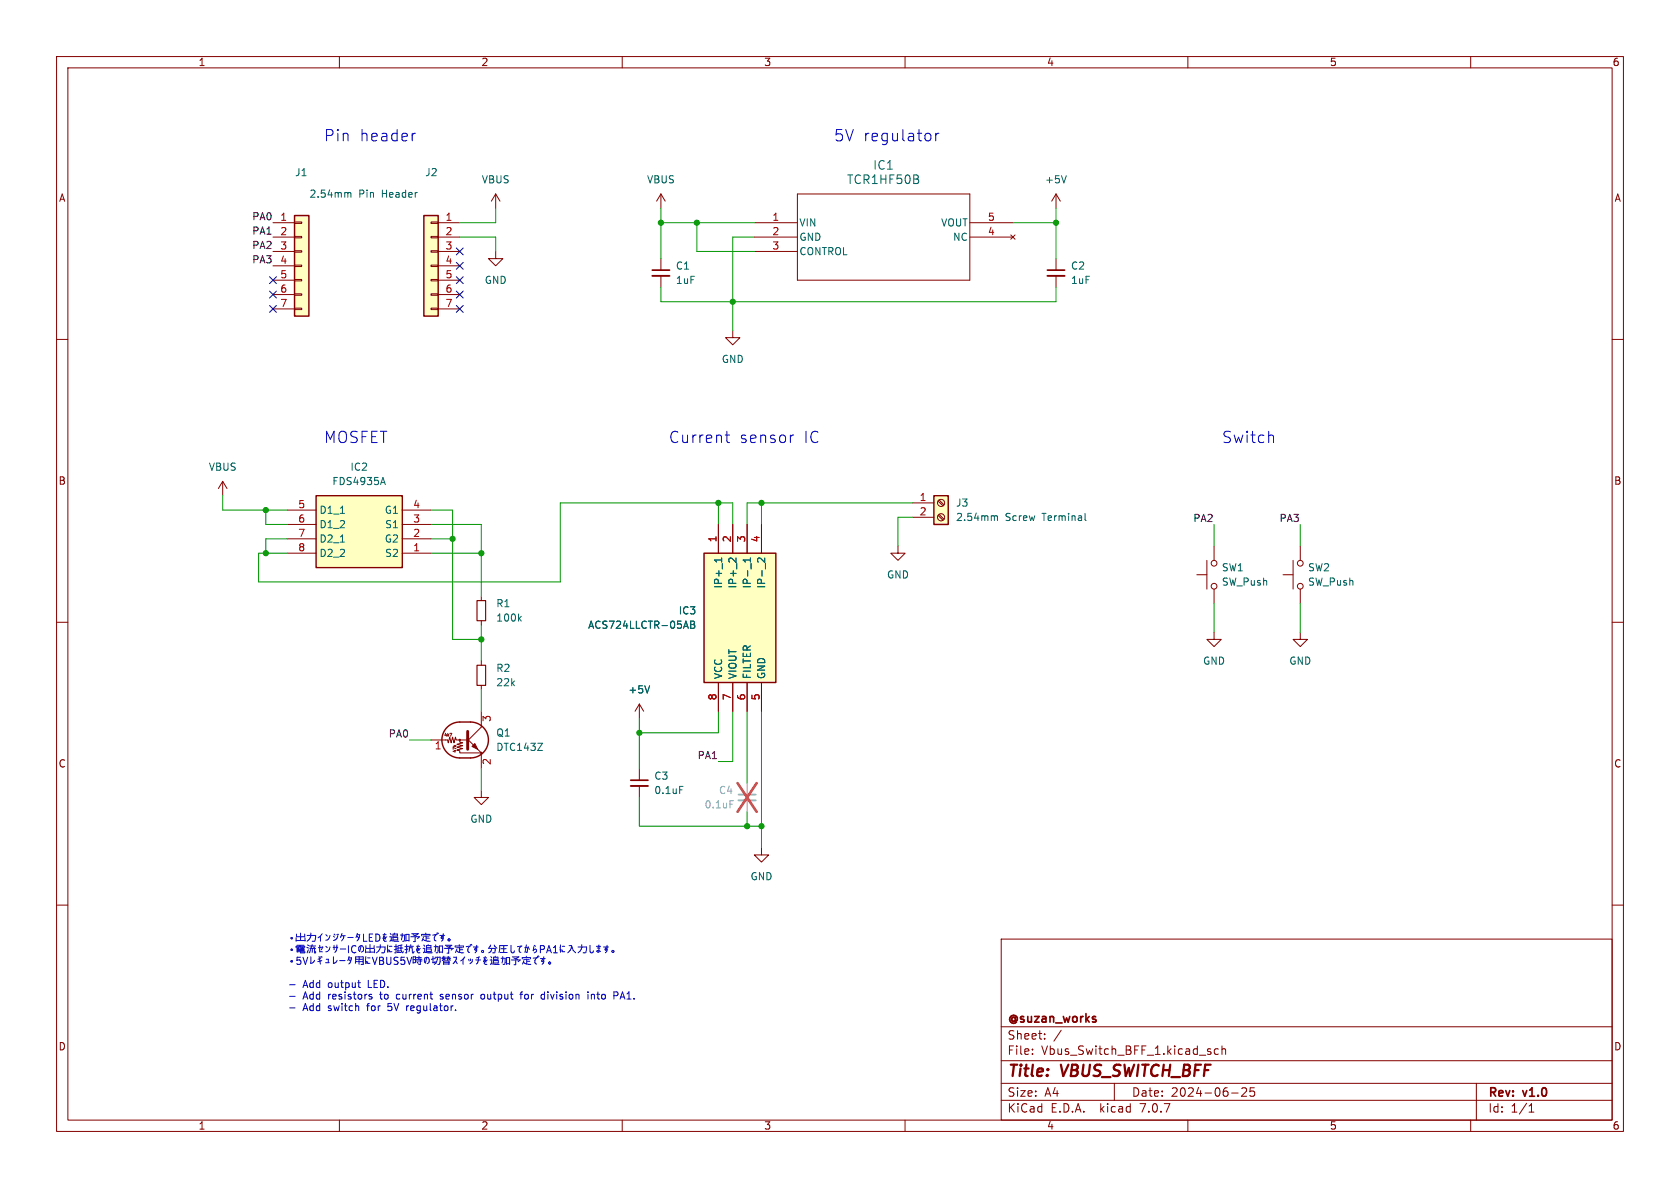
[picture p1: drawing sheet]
<svg xmlns="http://www.w3.org/2000/svg" width="297mm" height="210mm" viewBox="0 0 297 210" stroke-linecap="round" stroke-linejoin="round" font-family="sans-serif">
<g fill="none" stroke="#840000" stroke-width=".18">
<path d="M10 10h277v190h-277zM12 12h273v186h-273zM60 10v2M110 10v2M160 10v2M210 10v2M260 10v2M48.3 39.4h3.8M52.1 39.2h1.2v.3h-1.2zM76.2 39.2h1.3v.3h-1.3zM77.5 39.4h3.8M87.6 34.3l-.7 1.3"/>
<path d="M87.6 34.3v2.5M87.6 34.3l.8 1.3M116.8 34.3v2.5M116.8 34.3l-.7 1.3M116.8 34.3l.8 1.3M133.3 39.4h7.7M141 34.3h30.4v15.2h-30.4zM171.4 39.4h7.7M186.7 34.3l-.8 1.3M186.7 34.3v2.5M186.7 34.3l.8 1.3M10 60h2"/>
<path d="M48.3 41.9h3.8M48.3 44.5h3.8M48.3 47h3.8M48.3 49.5h3.8M48.3 52.1h3.8M48.3 54.6h3.8M52.1 54.5h1.2v.2h-1.2zM52.1 51.9h1.2v.3h-1.2zM52.1 49.4h1.2v.3h-1.2zM52.1 46.9h1.2v.2h-1.2zM52.1 44.3h1.2v.3h-1.2zM52.1 41.8h1.2v.2h-1.2z"/>
<path d="M76.2 54.5h1.3v.2h-1.3zM76.2 51.9h1.3v.3h-1.3zM76.2 49.4h1.3v.3h-1.3zM76.2 46.9h1.3v.2h-1.3zM76.2 44.3h1.3v.3h-1.3zM76.2 41.8h1.3v.2h-1.3zM77.5 41.9h3.8M77.5 44.5h3.8M77.5 47h3.8M77.5 49.5h3.8M77.5 52.1h3.8M77.5 54.6h3.8"/>
<path d="M87.6 44.5v1.2h1.3l-1.3 1.3-1.2-1.3h1.2M116.8 45.7v2.1M116.8 48.8v2M129.5 58.4v1.3h1.3l-1.3 1.3-1.2-1.3h1.2M133.3 41.9h7.7M133.3 44.5h7.7M171.4 41.9h7.7M178.7 41.5l.8 .8M179.5 41.5l-.8 .8M186.7 45.7v2.1M186.7 48.8v2M285 60h2"/>
<path d="M39.4 85.1l-.8 1.3M39.4 85.1v2.5M39.4 85.1l.7 1.3M50.8 97.8h5.1M50.8 95.3h5.1M50.8 92.7h5.1M50.8 90.2h5.1M71.1 97.8h5.1M71.1 95.3h5.1M71.1 92.7h5.1M71.1 90.2h5.1M127 92.7v5.1"/>
<path d="M129.5 92.7v5.1M132.1 92.7v5.1M134.6 92.7v5.1M158.7 96.5v1.3h1.3l-1.3 1.3-1.2-1.3h1.2M161.3 88.9h3.8M161.3 91.4h3.8M165.8 91.1l.9 .8M165.8 88.6l.9 .8M166 90.9l.9 .9M166 88.4l.9 .8M213.4 99.1v5M214.6 96.5v2.6"/>
<path d="M228.6 99.1v5M229.9 96.5v2.6M10 110h2M85.1 105.4v.8M85.1 109.7v.8M85.1 116.8v.8M211.6 101.6h1.8M214.6 111.8v1.2h1.3l-1.3 1.3-1.2-1.3h1.2M214.6 104.1v2.6M226.8 101.6h1.8M229.9 111.8v1.2h1.2l-1.2 1.3-1.3-1.3h1.3M229.9 104.1v2.6"/>
<path d="M285 110h2M76.2 130.8h2.9l.1 .5 .3-1 .3 1 .2-1 .3 1 .2-1 .1 .5h1.9M78.8 129.6l-.1 .4M79.2 129.6v.5M79.5 129.6h.4l-.3 .5M80.1 132.8l.3 .1M80.1 131.9h.5M80.3 131.7l.2 .2M80.6 132.3l-.5-.2v.4M80.6 131.7l-.2 .2M82.5 130.6l2.6 2.5h-3.8v-.4l-.5-.1 1-.3-1-.2 1-.3-1-.2 1-.3-.5-.1v-.4M85.1 139.7v1.3h1.3l-1.3 1.2-1.3-1.2h1.3"/>
<path d="M85.1 125.7v2.8l-2.6 2.6M85.1 121.2v.7M85.1 133.4v2.5M113 124.5v2.5M113 135.9v2M113 138.9v2.1M113 124.5l-.7 1.2M113 124.5l.8 1.2M127 120.7v5M129.5 120.7v5M132.1 120.7v5M134.6 120.7v5"/>
<path d="M10 160h2M134.6 149.9v1.2h1.3l-1.3 1.3-1.3-1.3h1.3M285 160h2M177 166h108v32h-108zM60 198v2M110 198v2M160 198v2M177 194.5h108M177 191.5h108M177 187.5h108M177 181.5h108M182.5 186.3v.1"/>
<path d="M182.5 185.5v.1M184.7 183.6v.1M184.7 182.8v.1M187.6 182.1l-1.3 2M197 191.5v3M210 198v2M214 186v.3M215.4 185.5l-.4-.1-.3 .3v.4l.1 .2h.6M216 185.5l.2-.1 .4 .1 .1 .9M216 184.9v1.5M217.7 193.2h1.2M219.5 192.4l.6-.1 .2 .1 .1 .3-.9 1.1h.9"/>
<path d="M221.7 192.3h-.7v.7l.2-.1h.5l.1 .3-.1 .5-.2 .1-.5-.1M260 198v2M261 191.5v6.5M270.3 196.6h.9M270.3 195.5l.4-.4v1.5"/>
<circle cx="166.4" cy="88.9" r=".63"/>
<circle cx="166.4" cy="91.4" r=".63"/>
<circle cx="214.6" cy="99.6" r=".51"/>
<circle cx="229.9" cy="99.6" r=".51"/>
<circle cx="214.6" cy="103.6" r=".51"/>
<circle cx="229.9" cy="103.6" r=".51"/>
<circle cx="81.3" cy="130.8" r=".13"/>
<circle cx="85.1" cy="133.1" r=".13"/>
</g>
<g fill="#ffffc2" stroke="#ffffc2" stroke-width=".18">
<path d="M74.9 38.1h2.6v17.8h-2.6z"/>
<path d="M52.1 38.1h2.5v17.8h-2.5z"/>
<path d="M55.9 87.6h15.2v12.7h-15.2z"/>
<path d="M124.5 97.8h12.7v22.9h-12.7z"/>
<path d="M165.1 87.6h2.5v5.1h-2.5z"/>
</g>
<path d="M52.1 38.1h2.5v17.8h-2.5zM74.9 38.1h2.6v17.8h-2.6zM55.9 87.6h15.2v12.7h-15.2zM124.5 97.8h12.7v22.9h-12.7zM165.1 87.6h2.5v5.1h-2.5zM79.1 128.6a3.2 3.2 0 0 1 2.2-1h1.9a3.2 3.2 0 0 1 3.1 3.2 3.2 3.2 0 0 1-3.1 3.2h-1.9a3.2 3.2 0 0 1-2.9-2 3.2 3.2 0 0 1 .7-3.4z" fill="none" stroke="#840000" stroke-width=".25"/>
<path d="M82.7 129.3v3.2z" fill="#840000" stroke="#840000" stroke-width=".51"/>
<path d="M83.4 132l.5-.6 .6 1.1z" fill="#840000" stroke="#840000" stroke-width=".18"/>
<g fill="none" stroke="#006464" stroke-width=".18">
<path d="M61.5 34.2l.2-.2 .3 .1v.8M188.5 31.1l-.4 1.2M60.2 90.7h.7M60.2 95.8h.7M67.4 85.3h.6M67.7 84.4l.4 1.3M127.6 98.6v.8M127.6 99h-1.3l.3 .2M130.1 98.6v.8l-.9-.8-.3 .2-.1 .4M132.7 99h-1.3l.4 .4M132.7 98.6v.8M132.8 99.6v1"/>
<path d="M135.2 98.6v.8l-.9-.8-.4 .3 .2 .5M175.8 91.4l.2-.2h.3v.8M191.8 90.7v1.1l.2 .2M91.8 109.3l.4 .5M92.2 109l-.5 .4M121 110.7h.6M121.3 109.8l.4 1.3M122.1 109.8h.4l.3 .2-.3 .4 .3 .1v.3l-.2 .3h-.5zM122.1 110.4h.4M95.1 131.4h.8l-.8 1.3h.8M114.8 121.2l-.4 1.3M120.2 139h.6"/>
</g>
<path d="M84.3 117.6h1.6v3.6h-1.6zM84.3 106.2h1.6v3.5h-1.6z" fill="none" stroke="#840000" stroke-width=".2"/>
<path d="M115.3 48.8h3.1M185.2 48.8h3M111.5 138.9h3.1" fill="none" stroke="#840000" stroke-width=".33"/>
<path d="M115.3 47.8h3.1M185.2 47.8h3M111.5 137.9h3.1" fill="none" stroke="#840000" stroke-width=".3"/>
<path d="M130.6 141.5h3" fill="none" stroke="#a1a1a1" stroke-width=".33"/>
<path d="M130.6 140.5h3" fill="none" stroke="#a1a1a1" stroke-width=".3"/>
<path d="M132.1 138.4v2.1M132.1 141.5v2" fill="none" stroke="#a1a1a1" stroke-width=".18"/>
<path d="M129 141.5h.7" fill="none" stroke="#989898" stroke-width=".18"/>
<path d="M130.4 138.4l3.4 5.1M133.8 138.4l-3.4 5.1" fill="none" stroke="#eb3a3d" stroke-width=".46"/>
<g fill="none" stroke="#0000c2" stroke-width=".18">
<path d="M73.4 23.6l-.3 .1M164.5 23.8l.1 .1-.1 .8M165.4 23.6v1.3M166 23.6a.51 .51 0 0 0-.6 .3M128.2 76.9h.8M128.5 76.2v1.8l.1 .1 .4 .1M140.3 76.9l-.4 .1M224.9 76.9l.2 .3v1M51.2 174.1h1M51.2 176.1h1M51.2 178.2h1M51.4 165.8l.2-.1 .1 .2-.2 .1z"/>
<path d="M51.4 167.8h.2l.1 .1-.2 .1zM51.4 169.9l.2-.1 .1 .2-.2 .1zM52.4 166.3h1.5M52.4 165.8v.6M52.4 167.5v-.2h1.5v.2M52.4 165.1v.5h1.5v-.5M52.5 167.1h1.2M52.5 167.6h.4M52.5 168h1.2M52.5 167.5h.4M52.5 168.3h1.2v-.5h-1.2v.5M53.1 167.1v.6"/>
<path d="M53.1 164.9v1.4M53.1 167.8v.6h.8v-.1M53.1 169.2h-.6v.6l.2-.1 .4 .1 .1 .1-.1 .5-.1 .1-.5-.1M53.3 167.5h.4M53.3 167.6h.4M53.6 169.2l.4 1.3 .4-1.3M53.9 165.8v.6M54.2 167.5l.3 .1M54.3 165.4h1.5l-.1 .9M54.3 167l.3 .2M54.5 167.9l-.2 .5M54.7 167.2h1.1"/>
<path d="M54.8 167.6h.9M54.9 167.8l-.3 .6M55 164.9a1.43 1.43 0 0 1-.7 1.5M55 169.1v1.2l.4-.2 .2-.3M55.2 166.4h.4M55.2 167.8v.6M55.2 167l-.2 .6M55.4 167.4l.3 .3M55.6 167.8v.6M55.8 168.2v.2h-.2M56.3 167.5l.8-.1-.3 .5M56.4 169.1l.2 1.3"/>
<path d="M56.5 167.1v1.2h.5M56.6 169.1l.2 .2M56.6 165.5v.9M56.6 165.5l-.4 .3M56.7 169.4l-.5 .2M56.8 169.1l.1 .1M56.9 169.8l-.7 .2M56.9 165.1l-.3 .4M57.6 170.2h.6M57.6 165.2l.3 .3M57.6 167.3l.3 .2M57.7 169.6h.3v.6"/>
<path d="M58.3 165.4a.84 .84 0 0 1-.7 .8M58.3 167.4a.84 .84 0 0 1-.7 .9M58.9 167.5h.8M58.9 165.5l.2 .2M58.9 169.1v1.2l.5-.2 .2-.3M59.1 165.1l.1 .2M59.1 167.1v.8M59.5 165.2l.2 .1M59.5 167a1.31 1.31 0 0 1-.3 1.4M59.7 165.4a.96 .96 0 0 1-.8 .9M59.7 165.1l.2 .1M60 169.8h1"/>
<path d="M60.2 167.8h.9M60.4 165.4h.7M60.5 165l-.3 .7M60.8 165.4l-.1 .5-.3 .4M61.5 165.7h1M61.6 167.2v1.2M61.7 169.6l.3 .3M61.7 169.1l-.2 .7M61.7 169.3h.4l-.1 .8-.3 .3M62.8 170.3l.1-1.2h1.3v1.4h-.4M62.9 169.6h1.3M62.9 170h1.3"/>
<path d="M62.9 167.3a.6 .6 0 0 0-.8 .4 .6 .6 0 0 0 .6 .7l.2-.1M63.1 165.5l.3 .3M63.2 165l-.3 .7M63.2 165.2h.4l-.2 .8-.3 .3M63.2 173.7h.5M63.5 169.1v1.4M63.6 174.6h.1M63.8 167.2l-.2 1-.2-.2 .1-.7 .6-.1a.67 .67 0 0 1-.2 1.1M64.3 165.1v1.3h.6M64.6 168.3h1.6M64.6 167.8v.6M64.7 167.2v.4h1.4v-.4"/>
<path d="M64.7 169.1v1.3l.1-.5M65 169.3h.4M65 170l.1 .3h.3M65.3 176.1l.4 .1 .1 .2-.2 .2h-.4M65.3 175.8h.4M65.3 165.7h.4M65.4 167v1.3M65.8 169.2l.5 1.3 .4-1.3M65.9 165.1h-.6v1.3h.6M66.2 167.8v.6M66.4 165.1a.64 .64 0 0 1 .8 .7 .64 .64 0 0 1-.8 .6zM66.6 167.4h1.5l-.1 1"/>
<path d="M67.1 169.2h.4l.3 .2-.3 .4 .3 .1v.3l-.2 .3h-.5zM67.1 169.8h.4M67.2 167a1.43 1.43 0 0 1-.6 1.4M67.5 168.4h.4M67.7 165.2h.6M68 165l-.3 .9 .3-.4 .1 .5M68.4 165.6l-.6 .4 .2 .4h.3M68.4 169.2v1l.2 .3 .4-.1 .1-.2v-1M68.6 167v1.3l.1-.4M68.9 165.6h.3v.5l-.3 .3M68.9 167.9v.4h.4M68.9 167.3h.4"/>
<path d="M69 165l.2 .2M69 166.3l1.5 .1M69.5 165.5h.8v-.4h-.8v1h.8v-.4h-.8M69.7 167.3h.6M69.8 164.9v.2M70 167v1.4h-.2M70.3 168.4h.6M70.3 167.7l-.6 .2M70.4 167.6h.8M70.4 167.2v.9M70.4 169.3l-.5-.1-.3 .2 .2 .4 .5 .2v.4l-.2 .1-.5-.1M70.8 165.3h.7v1"/>
<path d="M70.8 168.1h-.6M70.9 167.1l.1 1.2M71.1 165l-.1 1.1M71.1 167l-.6 .2M71.2 166.4h.2M71.3 168.1l-.1 .3h-.1M71.5 169.2h-.6v.6l.1-.1 .5 .1 .1 .1-.1 .5-.2 .1-.4-.1M71.6 167.3h.5M71.8 166.3h.5M71.8 166.4v-1.2h.5v1.2M71.9 177.8v.9M71.9 167v1.4h-.3"/>
<path d="M71.9 169.2l.5 1.3 .4-1.3M72.1 177.8l-.2 .3M72.1 167.8l-.5 .1M72.2 167.3h.9M72.6 165.6h1.6l-.4 .3M72.6 167v.2M72.8 165.1h1.1l-.5 .3M73 165.2l.8 .3M73 170.2h.5v-1.1h-.5v1.2M73 169.6h.5M73.2 168.2l-.1 .2h-.2v-.9h-.5l-.1 .8M73.4 165.6v.8h-.3"/>
<path d="M73.6 169.6h1M73.6 169.9h1M73.6 169.3h.9M73.6 167.3h.6M73.7 170.1l.2 .2M73.9 167l-.3 .9 .3-.3 .2 .5M74.1 169v.6M74.3 169.6v.9h-.3M74.3 167.6l-.5 .5 .1 .3h.3M74.5 165.4v-.2h1.5v.2M74.8 166l.3 .3 1 .1M74.8 165.5h1"/>
<path d="M74.8 167.6h.3v.6l-.3 .2M74.8 165.7l-.2 .6M74.9 167l.2 .3M75 168.3l1.4 .1M75.3 164.9v.3M75.3 165.5v.8M75.4 165.8h.5M75.4 167.5h.8v-.3h-.8v1h.8v-.4h-.8M75.5 169.3l-.3 .9-.2-.1 .2-.8h.5a.67 .67 0 0 1-.2 1.1M75.7 167v.2M76.5 170.2h.3M76.5 169.1v1.1"/>
<path d="M76.7 167.3h.7v1.1M76.9 169.2h.9l-.1 1.2M76.9 169.9v.3M77 169.4l-.8 .2M77 167l-.1 1.2M77.1 168.4h.2M77.1 165.2a.61 .61 0 0 0-.3 .6 .61 .61 0 0 0 .3 .5M77.2 164.9l.1 .2M77.3 165.2l-.8 .1M77.3 169.2a1.45 1.45 0 0 1-.5 1.3M77.4 164.9l.1 .2M77.4 170.5h.3"/>
<path d="M77.7 168.4v-1.2h.5v1.2M77.7 168.3h.5M77.8 165.4h.8M77.8 176.6h.1M78 175.8l-.2 .1 .2 .3M78.1 169.4h.7M78.2 169.2h.6M78.3 165.7l-.2-.2-.1 .3 .2 .1 .1-.1M78.4 165.1v.8l-.3 .5M78.4 170.5v-.6h1v.6M78.4 170.1h1M78.4 170.4h1"/>
<path d="M78.4 169.6l.3 .1M78.5 169v.5l-.3 .3M78.5 167.6h1.6l-.4 .3M78.7 167.1h1.2l-.6 .3M79 167.3l.7 .3M79 169.2h.6M79 169.4h.6M79.2 166.1l.2-.1 .2 .2-.3 .1zM79.3 169.1v.3M79.3 169.4l-.3 .4M79.3 169.4l.3 .4M79.3 167.6v.9h-.3"/>
<path d="M80.2 169.2h.5l-.2 .6-.4 .6M80.5 167.5v-.3h1.4v.3M80.5 178.5v.2M80.5 169.9l.3 .5M80.7 168.1l.3 .2 1 .1M80.7 167.5h1M80.8 167.8l-.3 .6M81.2 167v.2M81.3 167.5v.9M81.3 167.9h.5M81.9 169.6v.9M81.9 169.6l-.5 .3"/>
<path d="M82.2 169.1l-.3 .5M82.8 169.6l.2 .3M83.1 167.3a.61 .61 0 0 0-.4 .5 .61 .61 0 0 0 .3 .6M83.1 169.5l.1 .3M83.1 167l.2 .2M83.2 167.2l-.8 .1M83.3 166.9l.1 .2M83.5 169.6a.65 .65 0 0 1-.4 .8M83.7 167.4h.8M84.1 169.7h.8M84.2 167.7l-.2-.1-.1 .3h.2l.1-.1M84.3 167.1v.8l-.3 .5"/>
<path d="M84.6 169.3a1.19 1.19 0 0 1-.4 1.1M84.8 169.1l-.6 .2M85.1 168.1l.3-.1 .1 .3-.2 .1zM85.4 175.8h-.3l-.1 .2 .1 .5 .3 .1M85.5 169.3h.5M85.8 169.1l-.3 .9 .2-.4 .2 .5M86.2 169.7l-.6 .4 .2 .4h.3M86.5 167.6h1v.8M86.6 169.7h.3v.5l-.2 .3M86.8 167l-.5 .6M86.8 169.1l.1 .2M86.8 170.4l1.5 .1"/>
<path d="M86.9 167.6l-.1 .5-.4 .3M87.1 168.4h.3M87.2 169.6h.8v-.4h-.8v1h.9v-.4h-.9M87.4 167l.5 .6M87.5 169v.2M88.5 168.4h1.2M88.6 167.7h.9M88.6 169.4h.7l-.1 1M88.9 169.1l-.1 1.1M88.9 170.5h.3M89.1 167.3v1.1M89.5 170.5v-1.2h.6v1.2"/>
<path d="M89.5 170.4h.6M89.7 167.2h-1.4l-.1 1.2M90.3 167.1l.1 1.2 .3 .1 .2-.3M90.4 169.7h1.6l-.4 .3M90.6 169.1h1.1l-.5 .3M90.8 169.3l.7 .3M91.2 169.7v.8h-.3M91.9 175.8h.5M92.1 167.3a.61 .61 0 0 0-.3 .5 .61 .61 0 0 0 .3 .6M92.3 167.2l-.8 .1M92.3 169.5v-.2h1.5v.2M92.4 175.3l-.3 .2v1.1"/>
<path d="M92.6 170.1l.3 .3 .9 .1M92.6 169.6h1M92.6 169.8l-.2 .6M92.8 167.5h.4l.1 .2-.1 .7-.2-.1M93.1 169v.3M93.1 167l-.3 1.4M93.1 169.6v.8M93.2 169.9h.5M93.4 167.3l.2 .5M94.4 167.3l-.1 .8 .1-.3h.3l.2 .1-.1 .4-.4 .1M94.4 167.1l.3 .2M94.9 169.3a.61 .61 0 0 0-.3 .6 .61 .61 0 0 0 .3 .5"/>
<path d="M95 169l.1 .2M95 169.3l-.7 .1M95.2 169l.1 .1M95.5 169.4h.9M95.5 167.8h.6l.2-.2-.1-.3-.7-.1v1.2M95.8 176.6h.5M95.8 175.8h.5M96.1 169.8l-.2-.2-.1 .3 .2 .1 .1-.1M96.1 169.1v.9l-.3 .5M96.3 175.3v1.3M96.6 168.4l.4-1.2 .5 1.2M96.7 168.1h.6"/>
<path d="M97 170.2l.2-.1 .1 .2-.2 .1zM97.8 168.4h.8M97.8 167.5l.4-.3v1.2M99.1 167v1.3l.1-.4M99.4 167.9l.1 .4h.3M99.4 167.3h.4M100.6 167.2h.4l.3 .8 .5 .4M101 167.3l-.2 .7-.4 .4M102.2 167.4h1.5l-.1 1M102.9 167a1.43 1.43 0 0 1-.7 1.4M103.1 168.4h.4M103.9 175.3v.2"/>
<path d="M103.9 175.8v.8M104.3 167.1l.1 1.2 .3 .1 .2-.3M104.5 175.8v.8M104.9 175.8l-.4 .1M105.5 167.3h.7M105.6 167.6h.5M105.9 167v1.3l-.4-.1 .3-.2 .4 .2M106.7 167.4h.9M107.3 167.7l-.2-.1-.1 .3h.1l.2-.1M107.3 167.1v.8l-.3 .5M108.2 168.1l.2-.1 .1 .3-.2 .1zM108.5 175.3h.5l.3 .3-.2 .3-.6 .1"/>
<path d="M110 175.3l-.4 1.3"/>
</g>
<g fill="none" stroke="#009600" stroke-width=".18">
<path d="M87.6 36.8v2.6h-6.3M116.8 39.4h16.5M116.8 36.8v8.9M123.2 39.4v5.1h10.1M179.1 39.4h7.6M186.7 36.8v8.9M81.3 41.9h6.3v2.6M116.8 50.8v2.5h69.9v-2.5M133.3 41.9h-3.8v16.5M39.4 87.6v2.6h11.4M47 90.2v2.5h3.8M50.8 95.3h-3.8v2.5"/>
<path d="M76.2 90.2h3.8v22.8h5.1M76.2 92.7h8.9v12.7M76.2 95.3h3.8M76.2 97.8h8.9M127 88.9v3.8M129.5 92.7v-3.8h-30.4v14h-53.4v-5.1h5.1M134.6 88.9v3.8M161.3 88.9h-29.2v3.8M161.3 91.4h-2.6v5.1M214.6 92.7v3.8M229.9 92.7v3.8M85.1 110.5v6.3"/>
<path d="M214.6 106.7v5.1M229.9 106.7v5.1M72.4 130.8h3.8M85.1 121.9v3.8M85.1 135.9v3.8M113 127v8.9M127 125.7v3.8h-14M129.5 125.7v8.9h-2.5M132.1 125.7v12.7M134.6 125.7v24.2M113 141v5.1h21.6M132.1 143.5v2.6"/>
</g>
<g fill="none" stroke="#000084" stroke-width=".18">
<path d="M47.7 48.9l1.2 1.2M47.7 51.5l1.2 1.2M47.7 54l1.2 1.2M48.9 48.9l-1.2 1.2M48.9 51.5l-1.2 1.2M48.9 54l-1.2 1.2M80.7 43.8l1.2 1.3M80.7 54l1.2 1.2M80.7 46.4l1.2 1.2M80.7 51.5l1.2 1.2M80.7 48.9l1.2 1.2M81.9 43.8l-1.2 1.3"/>
<path d="M81.9 54l-1.2 1.2M81.9 46.4l-1.2 1.2M81.9 51.5l-1.2 1.2M81.9 48.9l-1.2 1.2"/>
</g>
<g fill="#009600" stroke="#009600" stroke-width=".18">
<circle cx="132.1" cy="146.1" r=".46"/>
<circle cx="134.6" cy="146.1" r=".46"/>
<circle cx="127" cy="88.9" r=".46"/>
<circle cx="113" cy="129.5" r=".46"/>
<circle cx="134.6" cy="88.9" r=".46"/>
<circle cx="129.5" cy="53.3" r=".46"/>
<circle cx="116.8" cy="39.4" r=".46"/>
<circle cx="123.2" cy="39.4" r=".46"/>
<circle cx="47" cy="97.8" r=".46"/>
<circle cx="85.1" cy="97.8" r=".46"/>
<circle cx="80" cy="95.3" r=".46"/>
<circle cx="85.1" cy="113" r=".46"/>
<circle cx="47" cy="90.2" r=".46"/>
<circle cx="186.7" cy="39.4" r=".46"/>
</g>
<g font-size="2.8" fill="#0000c2">
<text x="57.1" y="25.2">Pin</text>
<text x="63.5" y="25.2">header</text>
<text x="147.3" y="25.2">5V regulator</text>
<text x="57.1" y="78.5">MOSFET</text>
<text x="118.1" y="78.5">Current</text>
<text x="130.6" y="78.5">sensor</text>
<text x="142" y="78.5">IC</text>
<text x="215.9" y="78.5">Switch</text>
</g>
<g font-size="2.8" fill="#840000">
<text x="178" y="190.9">Title:</text>
<text x="187.7" y="190.9">VBUS_SWITCH_BFF</text>
</g>
<g font-size="2.1" fill="#006464">
<text x="149.6" y="32.7">TCR1HF50B</text>
<text x="154.3" y="30.2">IC1</text>
</g>
<g font-size="2.1" fill="#840000">
<text x="178" y="184">Sheet:</text>
<text x="178" y="181.2">@suzan_works</text>
<text x="178" y="186.7">File:</text>
<text x="184.1" y="186.7">Vbus_Switch_BFF_1.kicad_sch</text>
<text x="178" y="196.9">KiCad</text>
<text x="178" y="194.1">Size:</text>
<text x="184.7" y="194.1">A4</text>
<text x="185.7" y="196.9">E.D.A.</text>
<text x="194.6" y="196.9">kicad</text>
<text x="200" y="194.1">Date:</text>
<text x="201.8" y="196.9">7.0.7</text>
<text x="207" y="194.1">2024-06-25</text>
<text x="263" y="194.3">Rev:</text>
<text x="263" y="196.9">Id:</text>
<text x="267.1" y="196.9">1/1</text>
<text x="269.4" y="194.3">v1.0</text>
</g>
<g font-size="1.8" fill="#840000">
<text x="35" y="11.9">1</text>
<text x="85" y="11.9">2</text>
<text x="135" y="11.9">3</text>
<text x="185" y="11.9">4</text>
<text x="235" y="11.9">5</text>
<text x="285" y="11.9">6</text>
<text x="10.3" y="35.9">A</text>
<text x="285.3" y="35.9">A</text>
<text x="10.3" y="85.9">B</text>
<text x="285.3" y="85.9">B</text>
<text x="10.3" y="135.9">C</text>
<text x="285.3" y="135.9">C</text>
<text x="10.3" y="185.9">D</text>
<text x="285.3" y="185.9">D</text>
<text x="35" y="199.9">1</text>
<text x="85" y="199.9">2</text>
<text x="135" y="199.9">3</text>
<text x="185" y="199.9">4</text>
<text x="235" y="199.9">5</text>
<text x="285" y="199.9">6</text>
</g>
<g font-size="1.8" fill="#006464">
<text x="52.1" y="31.3">J1</text>
<text x="54.6" y="35.2">2.54mm</text>
<text x="63.4" y="35.2">Pin</text>
<text x="67.6" y="35.2">Header</text>
<text x="75.1" y="31.3">J2</text>
<text x="85.1" y="32.6">VBUS</text>
<text x="114.3" y="32.6">VBUS</text>
<text x="184.7" y="32.6">+5V</text>
<text x="141.2" y="40.2">VIN</text>
<text x="166.3" y="40.2">VOUT</text>
<text x="119.4" y="47.9">C1</text>
<text x="141.2" y="42.8">GND</text>
<text x="141.2" y="45.3">CONTROL</text>
<text x="168.4" y="42.8">NC</text>
<text x="189.2" y="47.9">C2</text>
<text x="85.6" y="50.4">GND</text>
<text x="119.4" y="50.4">1uF</text>
<text x="189.2" y="50.4">1uF</text>
<text x="127.5" y="64.4">GND</text>
<text x="36.8" y="83.4">VBUS</text>
<text x="61.9" y="83.4">IC2</text>
<text x="58.7" y="86">FDS4935A</text>
<text x="168.9" y="89.8">J3</text>
<text x="56.4" y="91">D1_1</text>
<text x="56.4" y="93.6">D1_2</text>
<text x="67.9" y="91">G1</text>
<text x="68" y="93.6">S1</text>
<text x="168.9" y="92.3">2.54mm</text>
<text x="177.7" y="92.3">Screw</text>
<text x="184.4" y="92.3">Terminal</text>
<text x="56.4" y="96.1">D2_1</text>
<text x="56.4" y="98.7">D2_2</text>
<text x="67.9" y="96.1">G2</text>
<text x="68" y="98.7">S2</text>
<text x="215.9" y="101.2">SW1</text>
<text x="231.1" y="101.2">SW2</text>
<text x="87.6" y="107.5">R1</text>
<text x="127.9" y="104.1" transform="rotate(-90 127.9 104.1)">IP+_1</text>
<text x="130.4" y="104.1" transform="rotate(-90 130.4 104.1)">IP+_2</text>
<text x="132.9" y="104.1" transform="rotate(-90 132.9 104.1)">IP-_1</text>
<text x="135.5" y="104.1" transform="rotate(-90 135.5 104.1)">IP-_2</text>
<text x="156.7" y="102.5">GND</text>
<text x="215.9" y="103.7">SW_Push</text>
<text x="231.1" y="103.7">SW_Push</text>
<text x="87.6" y="110.1">100k</text>
<text x="103.9" y="111.4">ACS724LLCTR-05AB</text>
<text x="119.9" y="108.8">IC3</text>
<text x="87.6" y="119">R2</text>
<text x="212.6" y="117.7">GND</text>
<text x="227.8" y="117.7">GND</text>
<text x="87.6" y="121.5">22k</text>
<text x="111" y="122.8">+5V</text>
<text x="127.9" y="120.1" transform="rotate(-90 127.9 120.1)">VCC</text>
<text x="130.4" y="120.1" transform="rotate(-90 130.4 120.1)">VIOUT</text>
<text x="132.9" y="120.1" transform="rotate(-90 132.9 120.1)">FILTER</text>
<text x="135.5" y="120.1" transform="rotate(-90 135.5 120.1)">GND</text>
<text x="87.6" y="130.4">Q1</text>
<text x="87.6" y="132.9">DTC143Z</text>
<text x="115.6" y="138">C3</text>
<text x="115.6" y="140.6">0.1uF</text>
<text x="83.1" y="145.6">GND</text>
<text x="132.6" y="155.8">GND</text>
</g>
<g font-size="1.8" fill="#0f0f0f">
<text x="44.5" y="39">PA0</text>
<text x="44.5" y="41.6">PA1</text>
<text x="44.5" y="46.6">PA3</text>
<text x="44.5" y="44.1">PA2</text>
<text x="210.9" y="92.4">PA2</text>
<text x="226.1" y="92.4">PA3</text>
<text x="68.6" y="130.5">PA0</text>
<text x="123.2" y="134.3">PA1</text>
</g>
<g font-size="1.8" fill="#a90000">
<text x="49.5" y="39.1">1</text>
<text x="49.5" y="41.7">2</text>
<text x="78.7" y="39.1">1</text>
<text x="78.7" y="41.7">2</text>
<text x="136.5" y="39.1">1</text>
<text x="136.5" y="41.7">2</text>
<text x="174.6" y="41.7">4</text>
<text x="174.6" y="39.1">5</text>
<text x="49.5" y="44.2">3</text>
<text x="49.5" y="46.7">4</text>
<text x="78.7" y="44.2">3</text>
<text x="78.7" y="46.7">4</text>
<text x="136.5" y="44.2">3</text>
<text x="49.5" y="49.3">5</text>
<text x="49.5" y="51.8">6</text>
<text x="78.7" y="49.3">5</text>
<text x="78.7" y="51.8">6</text>
<text x="49.5" y="54.4">7</text>
<text x="78.7" y="54.4">7</text>
<text x="52.6" y="89.9">5</text>
<text x="73" y="89.9">4</text>
<text x="162.5" y="88.6">1</text>
<text x="52.6" y="92.5">6</text>
<text x="52.6" y="95">7</text>
<text x="73" y="95">2</text>
<text x="73" y="92.5">3</text>
<text x="126.7" y="96" transform="rotate(-90 126.7 96)">1</text>
<text x="129.3" y="96" transform="rotate(-90 129.3 96)">2</text>
<text x="131.8" y="96" transform="rotate(-90 131.8 96)">3</text>
<text x="134.4" y="96" transform="rotate(-90 134.4 96)">4</text>
<text x="162.5" y="91.2">2</text>
<text x="52.6" y="97.5">8</text>
<text x="73" y="97.5">1</text>
<text x="126.7" y="123.9" transform="rotate(-90 126.7 123.9)">8</text>
<text x="129.3" y="123.9" transform="rotate(-90 129.3 123.9)">7</text>
<text x="131.8" y="123.9" transform="rotate(-90 131.8 123.9)">6</text>
<text x="134.4" y="123.9" transform="rotate(-90 134.4 123.9)">5</text>
<text x="87.1" y="127.7" transform="rotate(-90 87.1 127.7)">3</text>
<text x="76.8" y="132.8">1</text>
<text x="87.1" y="135.3" transform="rotate(-90 87.1 135.3)">2</text>
</g>
<g font-size="1.8" fill="#989898">
<text x="124.5" y="143.1">0.1uF</text>
<text x="127" y="140.6">C4</text>
</g>
<g font-size="1.8" fill="#0000c2">
<text x="53.5" y="174.7">Add</text>
<text x="53.5" y="176.8">Add</text>
<text x="53.5" y="178.8">Add</text>
<text x="58.1" y="174.7">output</text>
<text x="58.1" y="176.8">resistors</text>
<text x="58.1" y="178.8">switch</text>
<text x="65.2" y="178.8">for</text>
<text x="65.3" y="174.7">LED.</text>
<text x="67.5" y="176.8">to</text>
<text x="69" y="178.8">5V</text>
<text x="70.5" y="176.8">current</text>
<text x="72.5" y="178.8">regulator.</text>
<text x="78.5" y="176.8">sensor</text>
<text x="85.9" y="176.8">output</text>
<text x="93.1" y="176.8">for</text>
<text x="96.9" y="176.8">division</text>
<text x="105.4" y="176.8">into</text>
<text x="110.2" y="176.8">PA1.</text>
</g>
<g font-size=".7" fill="#840000">
<text x="78.4" y="130.4">4k7</text>
<text x="80.9" y="133.2" transform="rotate(-90 80.9 133.2)">47k</text>
</g>
</svg>
